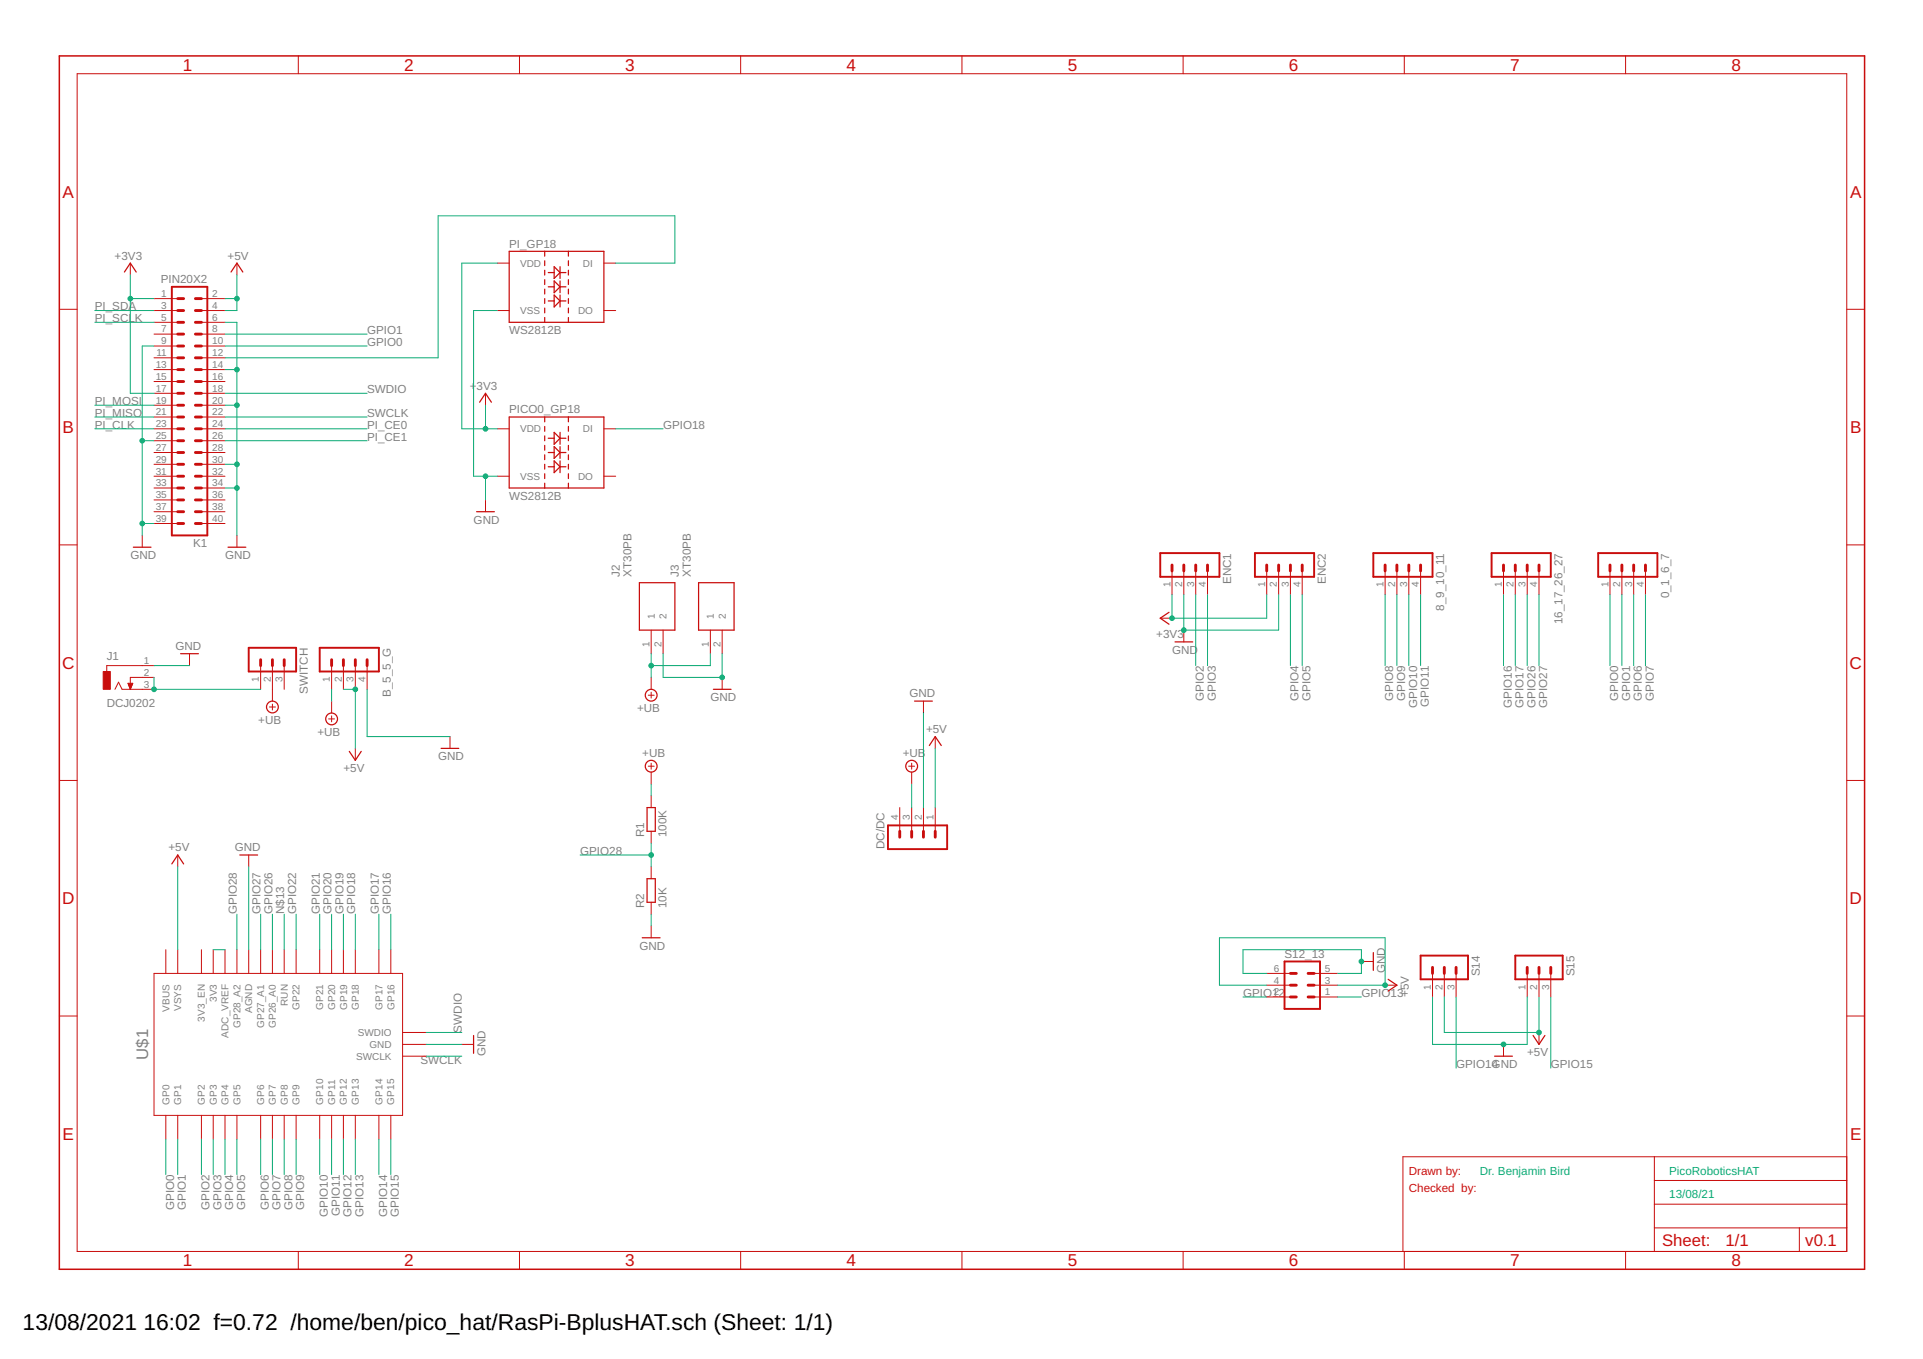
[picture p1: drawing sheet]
<svg xmlns="http://www.w3.org/2000/svg" width="297mm" height="210mm" viewBox="0 0 297 210" stroke-linecap="round" stroke-linejoin="round" font-family="sans-serif">
<path d="M26.5 44.3h5.5v38.4h-5.5zM179.2 85.4h9.2v3.7h-9.2zM193.8 85.4h9.2v3.7h-9.2zM212.1 85.4h9.2v3.7h-9.2zM230.4 85.4h9.1v3.7h-9.1zM246.9 85.4h9.1v3.7h-9.1zM38.4 100.1h7.3v3.6h-7.3zM49.4 100.1h9.1v3.6h-9.1zM137.2 127.5h9.1v3.6h-9.1zM198.4 148.5h5.5v7.3h-5.5zM219.4 147.6h7.4v3.7h-7.4zM234.1 147.6h7.3v3.7h-7.3z" fill="none" stroke="#c90d0c" stroke-width=".3"/>
<g fill="none" stroke="#c90d0c" stroke-width=".44">
<path d="M27.5 49.8h.9M27.5 48h.9M27.5 46.1h.9M27.5 53.4h.9M27.5 51.6h.9M27.5 58.9h.9M27.5 57.1h.9M27.5 55.3h.9M30.2 49.8h.9M30.2 48h.9M30.2 46.1h.9M30.2 53.4h.9"/>
<path d="M30.2 51.6h.9M30.2 58.9h.9M30.2 57.1h.9M30.2 55.3h.9M27.5 62.6h.9M27.5 60.7h.9M27.5 68.1h.9M27.5 66.2h.9M27.5 64.4h.9M27.5 71.7h.9M27.5 69.9h.9M27.5 75.4h.9"/>
<path d="M27.5 73.6h.9M27.5 77.2h.9M27.5 79h.9M30.2 62.6h.9M30.2 60.7h.9M30.2 68.1h.9M30.2 66.2h.9M30.2 64.4h.9M30.2 71.7h.9M30.2 69.9h.9M30.2 75.4h.9M30.2 73.6h.9"/>
<path d="M30.2 77.2h.9M30.2 79h.9M27.5 80.9h.9M30.2 80.9h.9M181 87.3v.9M182.9 87.3v.9M184.7 87.3v.9M186.5 87.3v.9M195.7 87.3v.9M197.5 87.3v.9M199.3 87.3v.9M201.1 87.3v.9"/>
<path d="M214 87.3v.9M215.8 87.3v.9M217.6 87.3v.9M219.4 87.3v.9M232.2 87.3v.9M234.1 87.3v.9M235.9 87.3v.9M237.7 87.3v.9M248.7 87.3v.9M250.5 87.3v.9M252.3 87.3v.9M254.2 87.3v.9"/>
<path d="M40.3 101.9v.9M42.1 101.9v.9M43.9 101.9v.9M51.2 101.9v.9M53 101.9v.9M54.9 101.9v.9M56.7 101.9v.9M139 128.4v.9M140.8 128.4v.9M142.6 128.4v.9M144.5 128.4v.9M199.3 150.3h.9"/>
<path d="M199.3 152.2h.9M199.3 154h.9M202.1 150.3h.9M202.1 152.2h.9M202.1 154h.9M221.3 149.4v.9M223.1 149.4v.9M224.9 149.4v.9M235.9 149.4v.9M237.7 149.4v.9M239.5 149.4v.9"/>
</g>
<g fill="none" stroke="#c90d0c" stroke-width=".15">
<path d="M11.9 11.4h273.4v181.9h-273.4zM46.1 8.6v2.8M80.2 8.6v2.8M114.4 8.6v2.8M148.6 8.6v2.8M182.8 8.6v2.8M216.9 8.6v2.8M251.1 8.6v2.8M9.2 47.8h2.7M20.1 40.6v1.9M23.8 46.1h3.7M23.8 48h3.7"/>
<path d="M23.8 49.8h3.7M23.8 51.6h3.7M23.8 53.4h3.7M23.8 55.3h3.7M23.8 57.1h3.7M23.8 58.9h3.7M31.1 46.1h3.7M31.1 48h3.7M31.1 49.8h3.7M31.1 51.6h3.7M31.1 53.4h3.7M31.1 55.3h3.7"/>
<path d="M31.1 57.1h3.7M31.1 58.9h3.7M36.6 40.6v1.9M76.8 48h1.9M76.8 40.6h1.9M93.3 48h1.8M93.3 40.6h1.8M285.3 47.8h2.7M23.8 60.7h3.7M23.8 62.6h3.7M23.8 64.4h3.7M23.8 66.2h3.7"/>
<path d="M23.8 68.1h3.7M23.8 69.9h3.7M23.8 71.7h3.7M23.8 73.6h3.7M23.8 75.4h3.7M23.8 77.2h3.7M23.8 79h3.7M31.1 60.7h3.7M31.1 62.6h3.7M31.1 64.4h3.7M31.1 66.2h3.7M31.1 68.1h3.7"/>
<path d="M31.1 69.9h3.7M31.1 71.7h3.7M31.1 73.6h3.7M31.1 75.4h3.7M31.1 77.2h3.7M31.1 79h3.7M75 60.7v1.9M75 77.2v1.8M76.8 66.2h1.9M76.8 73.6h1.9M93.3 66.2h1.8M93.3 73.6h1.8"/>
<path d="M9.2 84.2h2.7M22 82.7v1.8M23.8 80.9h3.7M31.1 80.9h3.7M36.6 82.7v1.8M100.6 97.3v3.7M102.4 97.3v3.7M109.7 97.3v3.7M111.5 97.3v3.7M179.2 95.5h1.8M181 88.2v3.6M182.9 88.2v3.6"/>
<path d="M182.9 97.3v1.8M184.7 88.2v3.6M186.5 88.2v3.6M195.7 88.2v3.6M197.5 88.2v3.6M199.3 88.2v3.6M201.1 88.2v3.6M214 88.2v3.6M215.8 88.2v3.6M217.6 88.2v3.6M219.4 88.2v3.6M232.2 88.2v3.6"/>
<path d="M234.1 88.2v3.6M235.9 88.2v3.6M237.7 88.2v3.6M248.7 88.2v3.6M250.5 88.2v3.6M252.3 88.2v3.6M254.2 88.2v3.6M285.3 84.2h2.7M17.8 106.5l.5-1.1 .6 1.1h4.9M19.8 105.5h.7l-.4 1zM19.8 105.6h.7M19.8 105.7h.6"/>
<path d="M19.9 105.8h.5M19.9 105.9h.5M19.9 105.9h.4M20 106h.3M20 106.1h.3M20 106.2h.3M20 106.2h.2M20.1 106.3h.1M20.1 106.4h.1M23.8 104.6h-3.7v1.9M23.8 102.8h-7.3v.9M29.3 101v1.8"/>
<path d="M40.3 102.8v3.7M41.6 109.2h.9M42.1 102.8v5.5M42.1 108.8v.9M43.9 102.8v3.7M50.8 111h.9M51.2 102.8v3.7M51.2 108.3v1.8M51.2 110.6v.9M53 102.8v3.7M54.9 102.8v3.7M54.9 115.6v1.8"/>
<path d="M56.7 102.8v3.7M69.5 113.8v1.8M100.1 118.3h.9M100.1 107.4h.9M100.6 104.6v1.9M100.6 106.9v.9M100.6 117.9v.9M100.6 119.3v1.8M111.5 104.6v1.9M140.4 118.3h.9M140.8 117.9v.9M140.8 119.3v1.8"/>
<path d="M142.6 108.3v1.8M144.5 113.8v1.8M9.2 120.5h2.7M27.5 132.1v1.8M38.4 132.1v1.8M100.6 122.9v1.8M100.6 128.4v1.8M100.6 133.9v1.8M100.6 139.4v1.8M139 124.7v3.7M140.8 124.7v3.7M142.6 124.7v3.7"/>
<path d="M144.5 124.7v3.7M285.3 120.5h2.7M9.2 156.9h2.7M23.8 150.3h38.4v22h-38.4zM25.6 146.7v3.6M27.5 146.7v3.6M31.1 146.7v3.6M32.9 146.7v3.6M34.8 146.7v3.6M36.6 146.7v3.6M38.4 146.7v3.6M40.3 146.7v3.6"/>
<path d="M42.1 146.7v3.6M43.9 146.7v3.6M45.7 146.7v3.6M49.4 146.7v3.6M51.2 146.7v3.6M53 146.7v3.6M54.9 146.7v3.6M58.5 146.7v3.6M60.4 146.7v3.6M62.2 159.5h3.6M100.6 143v1.8M195.7 150.3h3.6"/>
<path d="M195.7 154h3.6M195.7 152.2h3.6M203 150.3h3.6M203 154h3.6M203 152.2h3.6M210.3 148.5h1.8M214 152.2h1.8M221.3 150.3v3.7M223.1 150.3v3.7M224.9 150.3v3.7M235.9 150.3v3.7M237.7 150.3v3.7"/>
<path d="M237.7 159.5v1.8M239.5 150.3v3.7M285.3 156.9h2.7M25.6 172.3v3.6M27.5 172.3v3.6M31.1 172.3v3.6M32.9 172.3v3.6M34.8 172.3v3.6M36.6 172.3v3.6M40.3 172.3v3.6M42.1 172.3v3.6M43.9 172.3v3.6"/>
<path d="M45.7 172.3v3.6M49.4 172.3v3.6M51.2 172.3v3.6M53 172.3v3.6M54.9 172.3v3.6M58.5 172.3v3.6M60.4 172.3v3.6M62.2 163.1h3.6M62.2 161.3h3.6M71.3 161.3h1.9M232.2 161.3v1.8M255.5 178.7v14.6"/>
<path d="M285.3 178.7h-68.6v14.6M46.1 193.3v2.7M80.2 193.3v2.7M114.4 193.3v2.7M148.6 193.3v2.7M182.8 193.3v2.7M216.9 193.3v2.7M251.1 193.3v2.7M255.5 189.7h29.8M255.5 186h29.8M255.5 182.3h29.8M277.9 189.7v3.6"/>
</g>
<path d="M9.2 8.6h278.8v187.4h-278.8z" fill="none" stroke="#c90d0c" stroke-width=".23"/>
<g fill="none" stroke="#c90d0c" stroke-width=".19">
<path d="M78.7 38.8h14.6v11h-14.6zM84.1 38.8v.8M87.8 38.8v.8M19.2 42l.9-1.4 .9 1.4M35.7 42l.9-1.4 .9 1.4M84.1 40.3v.7M84.1 41.7v.8M84.1 43.2v.7M84.1 44.7v.7M84.1 46.1v.8M84.1 47.6v.7M84.1 49v.8"/>
<path d="M84.7 44.3h.9M84.7 46.5h.9M84.7 42.1h.9M85.6 41.2l.9 .9-.9 .9zM85.6 43.4l.9 .9-.9 .9zM85.6 45.6l.9 .9-.9 .9zM86.5 41.2v1.8M86.5 43.4v1.8M86.5 45.6v1.8M86.5 44.3h.9M86.5 46.5h.9M86.5 42.1h.9"/>
<path d="M87.8 40.3v.7M87.8 41.7v.8M87.8 43.2v.7M87.8 44.7v.7M87.8 46.1v.8M87.8 47.6v.7M87.8 49v.8M73.6 79h2.8M74.1 62.1l.9-1.4 .9 1.4M78.7 64.4h14.6v11h-14.6zM84.1 64.4v.8M84.1 65.9v.7"/>
<path d="M84.1 67.3v.8M84.1 68.8v.7M84.1 70.3v.7M84.1 71.7v.8M84.1 73.2v.7M84.1 74.6v.8M84.7 69.9h.9M84.7 72.1h.9M84.7 67.7h.9M85.6 66.8l.9 .9-.9 .9zM85.6 69l.9 .9-.9 .9zM85.6 71.2l.9 .9-.9 .9z"/>
<path d="M86.5 66.8v1.8M86.5 69v1.8M86.5 71.2v1.8M86.5 69.9h.9M86.5 72.1h.9M86.5 67.7h.9M87.8 64.4v.8M87.8 65.9v.7M87.8 67.3v.8M87.8 68.8v.7M87.8 70.3v.7M87.8 71.7v.8"/>
<path d="M87.8 73.2v.7M87.8 74.6v.8M20.6 84.5h2.7M35.2 84.5h2.8M98.8 90h5.4v7.3h-5.4zM107.9 90h5.5v7.3h-5.5zM180.6 94.6l-1.4 .9 1.4 .9M181.5 99.1h2.7M27.9 101h2.7M54 116.1l.9 1.3 .9-1.3M68.1 115.6h2.8M110.2 106.5h2.7"/>
<path d="M141.3 108.3h2.7M143.6 115.1l.9-1.3 .9 1.3M26.5 133.4l1-1.3 .9 1.3M37 132.1h2.8M99.9 124.7h1.3v3.7h-1.3zM99.9 135.7h1.3v3.7h-1.3zM73.2 159.9v2.8M99.2 144.8h2.8M212.1 147.1v2.8M214.4 151.3l1.4 .9-1.4 .9M236.8 159.9l.9 1.4 .9-1.4M230.9 163.1h2.7"/>
<circle cx="42.1" cy="109.2" r=".91"/>
<circle cx="51.2" cy="111" r=".91"/>
<circle cx="100.6" cy="107.4" r=".91"/>
<circle cx="100.6" cy="118.3" r=".91"/>
<circle cx="140.8" cy="118.3" r=".91"/>
</g>
<path d="M15.9 103.7h1.1v2.8h-1.1z" fill="#c90d0c" stroke="#c90d0c" stroke-width=".15"/>
<g fill="none" stroke="#0dab76" stroke-width=".15">
<path d="M14.6 49.8h9.2M14.6 48h9.2M20.1 46.1h3.7M20.1 42.5v18.2h3.7M23.8 53.4h-1.8v29.3M34.8 53.4h21.9M34.8 49.8h1.8v32.9M34.8 57.1h1.8M34.8 46.1h1.8M34.8 51.6h21.9M36.6 42.5v5.5h-1.8M76.8 48h-3.6v25.6h3.6"/>
<path d="M76.8 40.6h-5.5v25.6h5.5M95.1 40.6h9.1v-7.3h-36.5v22h-32.9M14.6 62.6h9.2M14.6 66.2h9.2M14.6 64.4h9.2M22 68.1h1.8M34.8 68.1h21.9M34.8 62.6h1.8M34.8 71.7h1.8M34.8 75.4h1.8M34.8 60.7h21.9M34.8 66.2h21.9"/>
<path d="M34.8 64.4h21.9M75 62.6v3.6M75 73.6v3.6M95.1 66.2h7.3M22 80.9h1.8M181 91.8v3.7h14.7v-3.7M182.9 91.8v5.5h14.6v-5.5M184.7 91.8v11M186.5 91.8v11M199.3 91.8v11M201.1 91.8v11M214 91.8v11"/>
<path d="M215.8 91.8v11M217.6 91.8v11M219.4 91.8v11M232.2 91.8v11M234.1 91.8v11M235.9 91.8v11M237.7 91.8v11M248.7 91.8v11M250.5 91.8v11M252.3 91.8v11M254.2 91.8v11M23.8 102.8h5.5"/>
<path d="M23.8 104.6v1.9h16.5M51.2 106.5v1.8M53 106.5h1.9v9.1M56.7 106.5v7.3h12.8M100.6 101v3.6M102.4 101v3.6h9.1v-3.6M109.7 101v1.8h-9.1M142.6 110.1v14.6M144.5 115.6v9.1M27.5 133.9v12.8M38.4 133.9v12.8M89.6 132.1h11"/>
<path d="M100.6 121.1v1.8M100.6 130.2v3.7M140.8 121.1v3.6M32.9 146.7h1.9M36.6 141.2v5.5M40.3 141.2v5.5M42.1 141.2v5.5M43.9 141.2v5.5M45.7 141.2v5.5M49.4 141.2v5.5M51.2 141.2v5.5M53 141.2v5.5"/>
<path d="M54.9 141.2v5.5M58.5 141.2v5.5M60.4 141.2v5.5M65.8 159.5h5.5M100.6 141.2v1.8M192 154h3.7M195.7 150.3h-3.7v-3.6h18.3v3.6h-3.7M195.7 152.2h-7.3v-7.4h25.6v7.4h-7.4M206.6 154h3.7M221.3 154v7.3h14.6v-7.3M223.1 154v5.5h14.6v-5.5M224.9 154v11"/>
<path d="M239.5 154v11M25.6 175.9v5.5M27.5 175.9v5.5M31.1 175.9v5.5M32.9 175.9v5.5M34.8 175.9v5.5M36.6 175.9v5.5M40.3 175.9v5.5M42.1 175.9v5.5M43.9 175.9v5.5M45.7 175.9v5.5M49.4 175.9v5.5"/>
<path d="M51.2 175.9v5.5M53 175.9v5.5M54.9 175.9v5.5M58.5 175.9v5.5M60.4 175.9v5.5M65.8 161.3h5.5M65.8 163.1h5.5"/>
</g>
<g fill="#0dab76" stroke="#0dab76" stroke-width=".15">
<circle cx="22" cy="68.1" r=".36"/>
<circle cx="22" cy="80.9" r=".36"/>
<circle cx="36.6" cy="57.1" r=".36"/>
<circle cx="36.6" cy="62.6" r=".36"/>
<circle cx="36.6" cy="71.7" r=".36"/>
<circle cx="36.6" cy="75.4" r=".36"/>
<circle cx="232.2" cy="161.3" r=".36"/>
<circle cx="182.9" cy="97.3" r=".36"/>
<circle cx="75" cy="73.6" r=".36"/>
<circle cx="210.3" cy="148.5" r=".36"/>
<circle cx="111.5" cy="104.6" r=".36"/>
<circle cx="20.1" cy="46.1" r=".36"/>
<circle cx="181" cy="95.5" r=".36"/>
<circle cx="75" cy="66.2" r=".36"/>
<circle cx="36.6" cy="46.1" r=".36"/>
<circle cx="54.9" cy="106.5" r=".36"/>
<circle cx="237.7" cy="159.5" r=".36"/>
<circle cx="214" cy="152.2" r=".36"/>
<circle cx="100.6" cy="102.8" r=".36"/>
<circle cx="100.6" cy="132.1" r=".36"/>
<circle cx="23.8" cy="106.5" r=".36"/>
</g>
<g font-size="3.5">
<text x="3.5" y="205.4">13/08/2021</text>
<text x="22.2" y="205.4">16:02 f=0.72 /home/ben/pico_hat/RasPi-BplusHAT.sch (Sheet: 1/1)</text>
</g>
<g font-size="2.6" fill="#c90d0c">
<text x="28.3" y="10.9">1</text>
<text x="62.4" y="10.9">2</text>
<text x="96.6" y="10.9">3</text>
<text x="130.8" y="10.9">4</text>
<text x="164.9" y="10.9">5</text>
<text x="199.1" y="10.9">6</text>
<text x="233.3" y="10.9">7</text>
<text x="267.4" y="10.9">8</text>
<text x="9.7" y="30.5">A</text>
<text x="285.8" y="30.5">A</text>
<text x="9.7" y="66.9">B</text>
<text x="285.8" y="66.9">B</text>
<text x="9.6" y="103.3">C</text>
<text x="285.7" y="103.3">C</text>
<text x="9.6" y="139.7">D</text>
<text x="285.7" y="139.7">D</text>
<text x="9.7" y="176">E</text>
<text x="285.8" y="176">E</text>
<text x="28.3" y="195.6">1</text>
<text x="62.4" y="195.6">2</text>
<text x="96.6" y="195.6">3</text>
<text x="130.8" y="195.6">4</text>
<text x="164.9" y="195.6">5</text>
<text x="199.1" y="195.6">6</text>
<text x="233.3" y="195.6">7</text>
<text x="256.7" y="192.5">Sheet:</text>
<text x="266.5" y="192.4">1/1</text>
<text x="267.4" y="195.6">8</text>
<text x="278.9" y="192.4">v0.1</text>
</g>
<text font-size="2.6" fill="#808080" x="22.9" y="163.7" transform="rotate(-90 22.9 163.7)">U$1</text>
<g font-size="1.8" fill="#808080">
<text x="17.7" y="40.1">+3V3</text>
<text x="35.2" y="40.1">+5V</text>
<text x="78.6" y="38.3">PI_GP18</text>
<text x="14.7" y="48">PI_SDA</text>
<text x="24.8" y="43.7">PIN20X2</text>
<text x="14.7" y="49.8">PI_SCLK</text>
<text x="56.7" y="53.4">GPIO0</text>
<text x="56.7" y="51.6">GPIO1</text>
<text x="78.6" y="51.6">WS2812B</text>
<text x="14.7" y="62.6">PI_MOSI</text>
<text x="14.7" y="64.4">PI_MISO</text>
<text x="56.7" y="64.4">SWCLK</text>
<text x="56.7" y="60.8">SWDIO</text>
<text x="72.6" y="60.2">+</text>
<text x="73.6" y="60.2">3V3</text>
<text x="78.6" y="63.9">PICO0_GP18</text>
<text x="14.7" y="66.2">PI_CLK</text>
<text x="56.7" y="68.1">PI_CE1</text>
<text x="56.7" y="66.2">PI_CE0</text>
<text x="102.4" y="66.2">GPIO18</text>
<text x="78.6" y="77.2">WS2812B</text>
<text x="73.2" y="80.9">GND</text>
<text x="20.1" y="86.3">GND</text>
<text x="29.8" y="84.5">K1</text>
<text x="34.8" y="86.3">GND</text>
<text x="95.7" y="89.1" transform="rotate(-90 95.7 89.1)">J2</text>
<text x="97.6" y="89.1" transform="rotate(-90 97.6 89.1)">XT30PB</text>
<text x="104.9" y="89.1" transform="rotate(-90 104.9 89.1)">J3</text>
<text x="106.7" y="89.1" transform="rotate(-90 106.7 89.1)">XT30PB</text>
<text x="190.2" y="90.2" transform="rotate(-90 190.2 90.2)">ENC1</text>
<text x="204.8" y="90.2" transform="rotate(-90 204.8 90.2)">ENC2</text>
<text x="223.1" y="94.3" transform="rotate(-90 223.1 94.3)">8_9_10_11</text>
<text x="257.8" y="92.4" transform="rotate(-90 257.8 92.4)">0_1_6_7</text>
<text x="16.5" y="101.9">J1</text>
<text x="27.1" y="100.4">GND</text>
<text x="178.6" y="98.6">+3V3</text>
<text x="181" y="101">GND</text>
<text x="241.4" y="96.4" transform="rotate(-90 241.4 96.4)">16_17_26_27</text>
<text x="47.6" y="107.2" transform="rotate(-90 47.6 107.2)">SWITCH</text>
<text x="60.4" y="107.7" transform="rotate(-90 60.4 107.7)">B_5_5_G</text>
<text x="140.5" y="107.7">GND</text>
<text x="16.5" y="109.2">DCJ0202</text>
<text x="39.9" y="111.8">+UB</text>
<text x="49" y="113.7">+UB</text>
<text x="98.4" y="110">+UB</text>
<text x="109.7" y="108.3">GND</text>
<text x="143" y="113.2">+5V</text>
<text x="186" y="108.3" transform="rotate(-90 186 108.3)">GPIO2</text>
<text x="187.8" y="108.3" transform="rotate(-90 187.8 108.3)">GPIO3</text>
<text x="200.6" y="108.3" transform="rotate(-90 200.6 108.3)">GPIO4</text>
<text x="202.4" y="108.3" transform="rotate(-90 202.4 108.3)">GPIO5</text>
<text x="215.2" y="108.3" transform="rotate(-90 215.2 108.3)">GPIO8</text>
<text x="217.1" y="108.3" transform="rotate(-90 217.1 108.3)">GPIO9</text>
<text x="218.9" y="109.3" transform="rotate(-90 218.9 109.3)">GPIO10</text>
<text x="220.7" y="109.2" transform="rotate(-90 220.7 109.2)">GPIO11</text>
<text x="233.5" y="109.3" transform="rotate(-90 233.5 109.3)">GPIO16</text>
<text x="235.3" y="109.3" transform="rotate(-90 235.3 109.3)">GPIO17</text>
<text x="237.2" y="109.3" transform="rotate(-90 237.2 109.3)">GPIO26</text>
<text x="239" y="109.3" transform="rotate(-90 239 109.3)">GPIO27</text>
<text x="250" y="108.3" transform="rotate(-90 250 108.3)">GPIO0</text>
<text x="251.8" y="108.3" transform="rotate(-90 251.8 108.3)">GPIO1</text>
<text x="253.6" y="108.3" transform="rotate(-90 253.6 108.3)">GPIO6</text>
<text x="255.4" y="108.3" transform="rotate(-90 255.4 108.3)">GPIO7</text>
<text x="53" y="119.3">+5V</text>
<text x="67.7" y="117.4">GND</text>
<text x="99.2" y="117">+UB</text>
<text x="139.4" y="117">+UB</text>
<text x="26" y="131.5">+5V</text>
<text x="36.2" y="131.5">GND</text>
<text x="99.5" y="129.3" transform="rotate(-90 99.5 129.3)">R1</text>
<text x="103" y="129.3" transform="rotate(-90 103 129.3)">100K</text>
<text x="136.6" y="131.1" transform="rotate(-90 136.6 131.1)">DC/DC</text>
<text x="89.6" y="132.1">GPIO28</text>
<text x="36.6" y="141.2" transform="rotate(-90 36.6 141.2)">GPIO28</text>
<text x="40.2" y="141.2" transform="rotate(-90 40.2 141.2)">GPIO27</text>
<text x="42.1" y="141.2" transform="rotate(-90 42.1 141.2)">GPIO26</text>
<text x="43.9" y="141.2" transform="rotate(-90 43.9 141.2)">N$13</text>
<text x="45.7" y="141.2" transform="rotate(-90 45.7 141.2)">GPIO22</text>
<text x="49.4" y="141.2" transform="rotate(-90 49.4 141.2)">GPIO21</text>
<text x="51.2" y="141.2" transform="rotate(-90 51.2 141.2)">GPIO20</text>
<text x="53" y="141.2" transform="rotate(-90 53 141.2)">GPIO19</text>
<text x="54.9" y="141.2" transform="rotate(-90 54.9 141.2)">GPIO18</text>
<text x="58.5" y="141.2" transform="rotate(-90 58.5 141.2)">GPIO17</text>
<text x="60.4" y="141.2" transform="rotate(-90 60.4 141.2)">GPIO16</text>
<text x="99.5" y="140.3" transform="rotate(-90 99.5 140.3)">R2</text>
<text x="103" y="140.3" transform="rotate(-90 103 140.3)">10K</text>
<text x="98.8" y="146.7">GND</text>
<text x="198.4" y="148">S12_13</text>
<text x="192" y="154">GPIO12</text>
<text x="210.3" y="154">GPIO13</text>
<text x="214" y="150.3" transform="rotate(-90 214 150.3)">GND</text>
<text x="217.6" y="154" transform="rotate(-90 217.6 154)">+5V</text>
<text x="228.6" y="150.8" transform="rotate(-90 228.6 150.8)">S14</text>
<text x="243.2" y="150.8" transform="rotate(-90 243.2 150.8)">S15</text>
<text x="71.3" y="159.5" transform="rotate(-90 71.3 159.5)">SWDIO</text>
<text x="64.9" y="164.4">SWCLK</text>
<text x="75" y="163.1" transform="rotate(-90 75 163.1)">GND</text>
<text x="224.9" y="165">GPIO1GND</text>
<text x="230.4" y="165">4</text>
<text x="235.9" y="163.1">+5V</text>
<text x="239.6" y="165">GPIO15</text>
<text x="26.9" y="186.9" transform="rotate(-90 26.9 186.9)">GPIO0</text>
<text x="28.7" y="186.9" transform="rotate(-90 28.7 186.9)">GPIO1</text>
<text x="32.4" y="186.9" transform="rotate(-90 32.4 186.9)">GPIO2</text>
<text x="34.2" y="186.9" transform="rotate(-90 34.2 186.9)">GPIO3</text>
<text x="36" y="186.9" transform="rotate(-90 36 186.9)">GPIO4</text>
<text x="37.9" y="186.9" transform="rotate(-90 37.9 186.9)">GPIO5</text>
<text x="41.5" y="186.9" transform="rotate(-90 41.5 186.9)">GPIO6</text>
<text x="43.3" y="186.9" transform="rotate(-90 43.3 186.9)">GPIO7</text>
<text x="45.2" y="186.9" transform="rotate(-90 45.2 186.9)">GPIO8</text>
<text x="47" y="186.9" transform="rotate(-90 47 186.9)">GPIO9</text>
<text x="50.7" y="187.9" transform="rotate(-90 50.7 187.9)">GPIO10</text>
<text x="52.5" y="187.8" transform="rotate(-90 52.5 187.8)">GPIO11</text>
<text x="54.3" y="187.9" transform="rotate(-90 54.3 187.9)">GPIO12</text>
<text x="56.1" y="187.9" transform="rotate(-90 56.1 187.9)">GPIO13</text>
<text x="59.8" y="187.9" transform="rotate(-90 59.8 187.9)">GPIO14</text>
<text x="61.6" y="187.9" transform="rotate(-90 61.6 187.9)">GPIO15</text>
</g>
<g font-size="1.8" fill="#c90d0c">
<text x="217.6" y="181.4">Drawn by:</text>
<text x="217.6" y="184.2">Checked by:</text>
</g>
<g font-size="1.8" fill="#0dab76">
<text x="228.6" y="181.4">Dr. Benjamin Bird</text>
<text x="257.8" y="181.4">PicoRoboticsHAT</text>
<text x="257.8" y="185.1">13/08/21</text>
</g>
<g font-size="1.5" fill="#808080">
<text x="80.3" y="41.2">VDD</text>
<text x="90" y="41.2">DI</text>
<text x="24.9" y="45.9">1</text>
<text x="24.9" y="47.7">3</text>
<text x="32.8" y="45.9">2</text>
<text x="32.8" y="47.7">4</text>
<text x="24.9" y="49.5">5</text>
<text x="24.9" y="51.4">7</text>
<text x="24.9" y="53.2">9</text>
<text x="32.8" y="49.5">6</text>
<text x="32.8" y="51.4">8</text>
<text x="32.8" y="53.2">10</text>
<text x="80.3" y="48.5">VSS</text>
<text x="89.3" y="48.5">DO</text>
<text x="24.1" y="56.8">13</text>
<text x="24.1" y="58.7">15</text>
<text x="24.2" y="55">11</text>
<text x="32.8" y="55">12</text>
<text x="32.8" y="56.8">14</text>
<text x="32.8" y="58.7">16</text>
<text x="24.1" y="60.5">17</text>
<text x="24.1" y="62.3">19</text>
<text x="24.1" y="64.2">21</text>
<text x="24.1" y="66">23</text>
<text x="32.8" y="60.5">18</text>
<text x="32.8" y="62.3">20</text>
<text x="32.8" y="64.2">22</text>
<text x="32.8" y="66">24</text>
<text x="24.1" y="67.8">25</text>
<text x="24.1" y="69.6">27</text>
<text x="24.1" y="71.5">29</text>
<text x="32.8" y="67.8">26</text>
<text x="32.8" y="69.6">28</text>
<text x="32.8" y="71.5">30</text>
<text x="80.3" y="66.8">VDD</text>
<text x="90" y="66.8">DI</text>
<text x="24.1" y="73.3">31</text>
<text x="24.1" y="75.1">33</text>
<text x="24.1" y="77">35</text>
<text x="32.8" y="73.3">32</text>
<text x="32.8" y="75.1">34</text>
<text x="32.8" y="77">36</text>
<text x="80.3" y="74.1">VSS</text>
<text x="89.3" y="74.1">DO</text>
<text x="24.1" y="78.8">37</text>
<text x="24.1" y="80.6">39</text>
<text x="32.8" y="78.8">38</text>
<text x="32.8" y="80.6">40</text>
<text x="101.1" y="95.6" transform="rotate(-90 101.1 95.6)">1</text>
<text x="103" y="95.6" transform="rotate(-90 103 95.6)">2</text>
<text x="110.3" y="95.6" transform="rotate(-90 110.3 95.6)">1</text>
<text x="112.1" y="95.6" transform="rotate(-90 112.1 95.6)">2</text>
<text x="180.8" y="90.7" transform="rotate(-90 180.8 90.7)">1</text>
<text x="182.6" y="90.7" transform="rotate(-90 182.6 90.7)">2</text>
<text x="184.4" y="90.7" transform="rotate(-90 184.4 90.7)">3</text>
<text x="186.3" y="90.7" transform="rotate(-90 186.3 90.7)">4</text>
<text x="195.4" y="90.7" transform="rotate(-90 195.4 90.7)">1</text>
<text x="197.2" y="90.7" transform="rotate(-90 197.2 90.7)">2</text>
<text x="199.1" y="90.7" transform="rotate(-90 199.1 90.7)">3</text>
<text x="200.9" y="90.7" transform="rotate(-90 200.9 90.7)">4</text>
<text x="213.7" y="90.7" transform="rotate(-90 213.7 90.7)">1</text>
<text x="215.5" y="90.7" transform="rotate(-90 215.5 90.7)">2</text>
<text x="217.4" y="90.7" transform="rotate(-90 217.4 90.7)">3</text>
<text x="219.2" y="90.7" transform="rotate(-90 219.2 90.7)">4</text>
<text x="232" y="90.7" transform="rotate(-90 232 90.7)">1</text>
<text x="233.8" y="90.7" transform="rotate(-90 233.8 90.7)">2</text>
<text x="235.6" y="90.7" transform="rotate(-90 235.6 90.7)">3</text>
<text x="237.5" y="90.7" transform="rotate(-90 237.5 90.7)">4</text>
<text x="248.4" y="90.7" transform="rotate(-90 248.4 90.7)">1</text>
<text x="250.3" y="90.7" transform="rotate(-90 250.3 90.7)">2</text>
<text x="252.1" y="90.7" transform="rotate(-90 252.1 90.7)">3</text>
<text x="253.9" y="90.7" transform="rotate(-90 253.9 90.7)">4</text>
<text x="100.3" y="99.9" transform="rotate(-90 100.3 99.9)">1</text>
<text x="102.2" y="99.9" transform="rotate(-90 102.2 99.9)">2</text>
<text x="109.5" y="99.9" transform="rotate(-90 109.5 99.9)">1</text>
<text x="111.3" y="99.9" transform="rotate(-90 111.3 99.9)">2</text>
<text x="22.2" y="102.5">1</text>
<text x="22.2" y="104.4">2</text>
<text x="22.2" y="106.2">3</text>
<text x="40" y="105.4" transform="rotate(-90 40 105.4)">1</text>
<text x="41.8" y="105.4" transform="rotate(-90 41.8 105.4)">2</text>
<text x="43.6" y="105.4" transform="rotate(-90 43.6 105.4)">3</text>
<text x="51" y="105.4" transform="rotate(-90 51 105.4)">1</text>
<text x="52.8" y="105.4" transform="rotate(-90 52.8 105.4)">2</text>
<text x="54.6" y="105.4" transform="rotate(-90 54.6 105.4)">3</text>
<text x="56.4" y="105.4" transform="rotate(-90 56.4 105.4)">4</text>
<text x="138.7" y="126.7" transform="rotate(-90 138.7 126.7)">4</text>
<text x="140.6" y="126.7" transform="rotate(-90 140.6 126.7)">3</text>
<text x="142.4" y="126.7" transform="rotate(-90 142.4 126.7)">2</text>
<text x="144.2" y="126.7" transform="rotate(-90 144.2 126.7)">1</text>
<text x="33.5" y="154.8" transform="rotate(-90 33.5 154.8)">3V3</text>
<text x="44.5" y="155.4" transform="rotate(-90 44.5 155.4)">RUN</text>
<text x="46.3" y="156" transform="rotate(-90 46.3 156)">GP22</text>
<text x="49.9" y="156" transform="rotate(-90 49.9 156)">GP21</text>
<text x="51.8" y="156" transform="rotate(-90 51.8 156)">GP20</text>
<text x="53.6" y="156" transform="rotate(-90 53.6 156)">GP19</text>
<text x="55.4" y="156" transform="rotate(-90 55.4 156)">GP18</text>
<text x="59.1" y="156" transform="rotate(-90 59.1 156)">GP17</text>
<text x="60.9" y="156" transform="rotate(-90 60.9 156)">GP16</text>
<text x="196.8" y="153.7">2</text>
<text x="196.8" y="151.9">4</text>
<text x="196.8" y="150.1">6</text>
<text x="204.7" y="153.7">1</text>
<text x="204.7" y="151.9">3</text>
<text x="204.7" y="150.1">5</text>
<text x="221" y="152.9" transform="rotate(-90 221 152.9)">1</text>
<text x="222.8" y="152.9" transform="rotate(-90 222.8 152.9)">2</text>
<text x="224.7" y="152.9" transform="rotate(-90 224.7 152.9)">3</text>
<text x="235.6" y="152.9" transform="rotate(-90 235.6 152.9)">1</text>
<text x="237.5" y="152.9" transform="rotate(-90 237.5 152.9)">2</text>
<text x="239.3" y="152.9" transform="rotate(-90 239.3 152.9)">3</text>
<text x="26.2" y="156.2" transform="rotate(-90 26.2 156.2)">VBUS</text>
<text x="28" y="156.1" transform="rotate(-90 28 156.1)">VSYS</text>
<text x="31.7" y="157.8" transform="rotate(-90 31.7 157.8)">3V3_EN</text>
<text x="35.3" y="160.3" transform="rotate(-90 35.3 160.3)">ADC_VREF</text>
<text x="37.1" y="158.7" transform="rotate(-90 37.1 158.7)">GP28_A2</text>
<text x="39" y="156.5" transform="rotate(-90 39 156.5)">AGND</text>
<text x="40.8" y="158.7" transform="rotate(-90 40.8 158.7)">GP27_A1</text>
<text x="42.6" y="158.7" transform="rotate(-90 42.6 158.7)">GP26_A0</text>
<text x="55.3" y="160">SWDIO</text>
<text x="57.1" y="161.9">GND</text>
<text x="55" y="163.7">SWCLK</text>
<text x="26.2" y="170.6" transform="rotate(-90 26.2 170.6)">GP0</text>
<text x="28" y="170.6" transform="rotate(-90 28 170.6)">GP1</text>
<text x="31.7" y="170.6" transform="rotate(-90 31.7 170.6)">GP2</text>
<text x="33.5" y="170.6" transform="rotate(-90 33.5 170.6)">GP3</text>
<text x="35.3" y="170.6" transform="rotate(-90 35.3 170.6)">GP4</text>
<text x="37.1" y="170.6" transform="rotate(-90 37.1 170.6)">GP5</text>
<text x="40.8" y="170.6" transform="rotate(-90 40.8 170.6)">GP6</text>
<text x="42.6" y="170.6" transform="rotate(-90 42.6 170.6)">GP7</text>
<text x="44.5" y="170.6" transform="rotate(-90 44.5 170.6)">GP8</text>
<text x="46.3" y="170.6" transform="rotate(-90 46.3 170.6)">GP9</text>
<text x="49.9" y="170.6" transform="rotate(-90 49.9 170.6)">GP10</text>
<text x="51.8" y="170.6" transform="rotate(-90 51.8 170.6)">GP11</text>
<text x="53.6" y="170.6" transform="rotate(-90 53.6 170.6)">GP12</text>
<text x="55.4" y="170.6" transform="rotate(-90 55.4 170.6)">GP13</text>
<text x="59.1" y="170.6" transform="rotate(-90 59.1 170.6)">GP14</text>
<text x="60.9" y="170.6" transform="rotate(-90 60.9 170.6)">GP15</text>
</g>
</svg>
